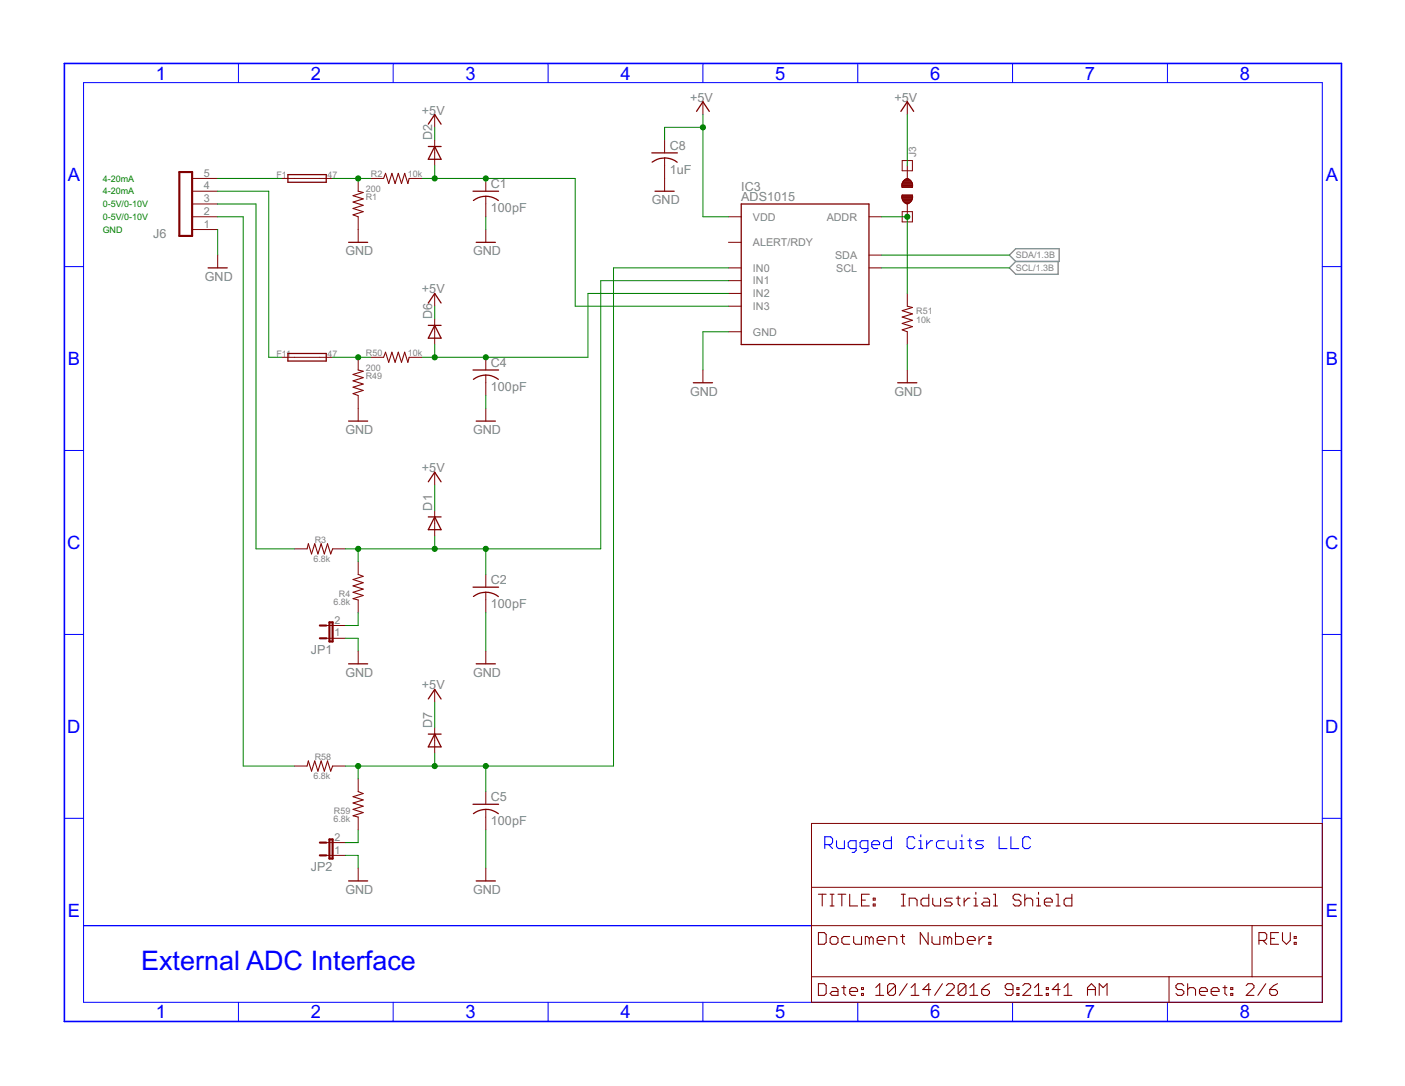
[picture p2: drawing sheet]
<svg xmlns="http://www.w3.org/2000/svg" width="279mm" height="216mm" viewBox="0 0 279 216" stroke-linecap="round" stroke-linejoin="round" font-family="sans-serif">
<path d="M12.8 12.6h254v190.5h-254z" fill="none" stroke="#00f" stroke-width=".32"/>
<g fill="none" stroke="#00f" stroke-width=".2">
<path d="M16.6 16.4h246.4v182.9h-246.4zM47.4 12.6v3.8M78.2 12.6v3.8M109 12.6v3.8M139.8 12.6v3.8M170.6 12.6v3.8M201.4 12.6v3.8M232.2 12.6v3.8M12.8 53h3.8M263 53h3.8M12.8 89.6h3.8M263 89.6h3.8"/>
<path d="M12.8 126.1h3.8M263 126.1h3.8M12.8 162.7h3.8M263 162.7h3.8M47.4 199.3v3.8M78.2 199.3v3.8M109 199.3v3.8M139.8 199.3v3.8M170.6 199.3v3.8M201.4 199.3v3.8M232.2 199.3v3.8"/>
</g>
<g fill="none" stroke="#00f" stroke-width=".21">
<path d="M164 167.9h1.2l.4-.4v-.7l-.4-.5h-1.2v2.4M164.8 167.9l.8 .8M166.3 167.1v1.2l.4 .4h1.2v-1.6M170.2 168.7h-1.1l-.4-.4v-.8l.4-.4h1.1v2l-.3 .4h-.4M172.6 168.7h-1.2l-.4-.4v-.8l.4-.4h1.2v2l-.4 .4h-.4M173.4 167.9h1.5v-.4l-.4-.4h-.7l-.4 .4v.8l.4 .4h.7M177.3 166.3v2.4h-1.2l-.4-.4v-.8l.4-.4h1.2M181.9 166.8l-.4-.5h-.7l-.4 .5v1.5l.4 .4h.7l.4-.4M182.7 168.7h.8M182.7 167.1h.4v1.6M183.1 166v.3M184.3 167.1v1.6"/>
<path d="M185.4 167.1h-.3l-.8 .8M187.8 167.1h-1.2l-.4 .4v.8l.4 .4h1.2M188.6 167.1v1.2l.4 .4h1.1v-1.6M190.9 168.7h.8M190.9 167.1h.4v1.6M191.3 166v.3M192.5 167.1h.7M192.8 166.8v1.5l.4 .4M195.6 167.1h-1.2l-.4 .4 .4 .4h.8l.4 .4-.4 .4h-1.2M198.7 166.3v2.4h1.6M201 166.3v2.4h1.6M204.9 166.8l-.4-.5h-.7l-.4 .5v1.5l.4 .4h.7l.4-.4"/>
</g>
<path d="M16.6 184h144.8" fill="none" stroke="#00f" stroke-width=".25"/>
<path d="M200.7 50.7l1.3-1.3h8.6v2.6h-8.6zM202 52l-1.3 1.3 1.3 1.2h8.4v-2.5" fill="none" stroke="#808080" stroke-width=".25"/>
<g fill="none" stroke="#800000" stroke-width=".2">
<path d="M38.2 35.5h5.1M38.2 38h5.1M56 35.5h10.1M71.2 35.5v2.5M73.7 35.5h2.6M81.4 35.5h2.5M86.4 22.8v2.5M86.4 27.9v5M96.6 35.5v2.5M96.6 39v4.1M132.2 27.9v2.5M132.2 31.4v6.6"/>
<path d="M139.8 20.2v2.6M179.3 37l.1 .3M179.3 36.7v.3M179.3 39v.3M179.3 37h2.2M179.3 36.9h2.2M179.3 36.7h2.2M179.3 39.3l.1 .2M179.3 39.3h2.2M179.3 39.2h2.2M179.3 39h2.2M179.4 37.1h2.1"/>
<path d="M179.4 36.6h2.1M179.4 39.4h2.1M179.4 38.9h2.1M179.4 36.5l-.1 .2M179.4 36.5h2M179.4 39.5l.1 .3M179.4 38.8h2l.1 .2M179.4 39.5h2M179.4 31.9h2v2.1h-2zM179.4 38.8l-.1 .2M179.4 36.4h2M179.4 39.6h2"/>
<path d="M179.5 36.3l-.1 .2M179.5 36.3h1.9M179.5 39.8l.5 .5 .4 .3M179.5 39.8h1.9M179.6 36.2h1.7M179.6 39.9h1.7M179.6 36l-.1 .3M179.6 36h1.6M179.7 35.9h1.4M179.9 35.8h1.1M180 35.7h.8M180.2 35.5h.4"/>
<path d="M180.4 20.2v2.6M180.4 32.9v2.6M180.4 35.5l.8 .5M180.4 35.5l-.8 .5M181.2 36l.2 .3M181.4 36.3v.2M181.4 39.8l-.5 .5-.5 .3M181.4 36.5l.1 .2M181.4 39.5v.3M181.5 36.7v.3M181.5 39v.3M181.5 37l-.1 .3-2-.1"/>
<path d="M181.5 39.3l-.1 .2M38.2 45.6h5.1M38.2 43.1h5.1M38.2 40.6h5.1M43.3 50.7v2.6M71.2 43.1v5.1M86.4 58.3v2.6M96.6 45.6v2.6M144.9 43.1h2.5M144.9 48.2h2.5M144.9 53.3h2.5M144.9 55.8h2.5"/>
<path d="M144.9 58.3h2.5M172.8 43.1h2.5M172.8 53.3h2.5M172.8 50.7h2.5M179.4 42.1h2v2h-2zM179.6 40h1.6M179.7 40.1h1.4M179.9 40.2h1.1M180 40.4h.8M180.2 40.5h.4M180.4 40.6v2.5M180.4 58.3v2.6"/>
<path d="M56 71h10.1M71.2 71v2.6M71.2 78.6v5.1M73.7 71h2.6M81.4 71h2.5M86.4 63.4v5.1M96.6 71v2.6M96.6 74.6v4M139.8 73.6v2.5M144.9 60.9h2.5M144.9 66h2.5M180.4 66v2.5"/>
<path d="M180.4 73.6v2.5M86.4 93.9v2.5M96.6 81.2v2.5M58.5 109.1h2.6M66.1 109.1h2.6M71.2 111.7v2.5M71.2 119.3v2.5M86.4 101.5v5.1M96.6 114.2v2.5M96.6 117.8v4M64.9 126.9h3.8M64.9 124.4h3.8"/>
<path d="M71.2 129.4v2.6M86.4 137.1v2.5M96.6 129.4v2.6M58.5 152.3h2.6M66.1 152.3h2.6M71.2 154.8v2.6M86.4 144.7v5.1M96.6 157.4v2.5M64.9 170.1h3.8M64.9 167.5h3.8M71.2 162.4v2.6M71.2 172.6v2.5"/>
<path d="M96.6 160.9v4.1M96.6 172.6v2.5M161.4 163.7h101.6v35.6h-101.6zM161.4 176.4h101.6M161.4 184h101.6M161.4 194.2h101.6M232.5 194.2v5.1M249 184v10.2"/>
</g>
<g fill="none" stroke="#800000" stroke-width=".21">
<path d="M71.2 38l1 .3-2 .6 2 .6-2 .7 2 .6-2 .6 2 .7-2 .6 1 .4M76.3 35.5l.4-1 .6 2 .6-2 .7 2 .6-2 .6 2 .7-2 .6 2 .3-1M71.2 73.6l1 .2-2 .6 2 .7-2 .6 2 .6-2 .7 2 .6-2 .7 1 .3M76.3 71l.4-1 .6 2 .6-2 .7 2 .6-2 .6 2 .7-2 .6 2 .3-1M180.4 60.9l1 .2-2 .7 2 .6-2 .6 2 .7-2 .6 2 .6-2 .7 1 .4M61.1 109.1l.2-1 .7 2 .6-2 .6 2 .7-2 .6 2 .6-2 .7 2 .3-1M71.2 114.2l1 .4-2 .6 2 .6-2 .7 2 .6-2 .7 2 .6-2 .6 1 .3M61.1 152.3l.2-1 .7 2 .6-2 .6 2 .7-2 .6 2 .6-2 .7 2 .3-1M71.2 157.4l1 .4-2 .6 2 .6-2 .6 2 .7-2 .6 2 .6-2 .7 1 .2M162.8 177.8h1.5M163.5 177.8v2.3M165.1 177.8h.8"/>
<path d="M165.5 177.8v2.3M166.6 177.8h1.6M167.4 177.8v2.3M169 177.8v2.3h1.5M171.3 178.9h.8M172.9 177.8h-1.6v2.3h1.6M173.7 179.7h.3v.4h-.3zM173.7 178.6h.3v.3h-.3zM179.2 177.8h.8M179.6 177.8v2.3M184.7 177.8v2.3h-1.2l-.3-.4v-.8l.3-.3h1.2M185.5 178.6v1.1l.4 .4h1.1v-1.5"/>
<path d="M189.4 178.6h-1.2l-.4 .3 .4 .4h.8l.4 .4-.4 .4h-1.2M190.2 178.6h.7M190.5 178.2v1.5l.4 .4M191.7 178.6v1.5M192.9 178.6h-.4l-.8 .7M193.7 178.6h.4v1.5M194.1 177.4v.4M195.6 178.6h.8l.4 .3v1.2h-1.2l-.4-.4 .4-.4h1.2M197.6 177.8h.4v2.3M203 178.2l-.4-.4h-.8l-.3 .4v.4l.3 .3h.8l.4 .4v.4l-.4 .4h-.8l-.3-.4M203.8 178.9l.4-.3h.8l.4 .3v1.2M203.8 177.8v2.3"/>
<path d="M206.1 178.6h.4v1.5M206.5 177.4v.4M207.7 179.3h1.6v-.4l-.4-.3h-.8l-.4 .3v.8l.4 .4h.8M210 177.8h.4v2.3M213.1 177.8v2.3h-1.1l-.4-.4v-.8l.4-.3h1.1M162.8 185.4h1.1l.4 .4v1.5l-.4 .4h-1.1zM162.8 195.6h1.1l.4 .3v1.6l-.4 .4h-1.1zM165.1 186.6l.4-.4h.7l.4 .4v.7l-.4 .4h-.7l-.4-.4zM165.1 180.1h.8M165.5 196.3h.7l.4 .4v1.2h-1.1l-.4-.4 .4-.4h1.1M167.4 196.3h.8M167.8 195.9v1.6l.4 .4"/>
<path d="M169 197.1h1.5v-.4l-.4-.4h-.7l-.4 .4v.8l.4 .4h.7M169 186.2h-1.2l-.4 .4v.7l.4 .4h1.2M169.8 186.2v1.1l.3 .4h1.2v-1.5M171.3 197.5h.4v.4h-.4zM171.3 196.3h.4v.4h-.4zM172.9 186.6l-.4-.4h-.4v1.5M172.9 186.6l.4-.4 .4 .4v1.1M172.9 186.6v1.1M174.2 197.9h1.5M174.2 196.3l.7-.7v2.3M174.4 187h1.6v-.4l-.4-.4h-.8l-.4 .4v.7l.4 .4h.8M176.8 187.7v-1.5h1.1l.4 .4v1.1"/>
<path d="M178.1 195.9v1.6l-.4 .4h-.8l-.4-.4M178.1 195.9l-.4-.3h-.8l-.4 .3v1.6M178.1 195.9l-1.6 1.6M179.1 186.2h.8M179.2 180.1h.8M179.5 185.8v1.5l.4 .4M180.4 195.6l-1.6 2.3M180.8 180.1v-1.5h1.2l.4 .3v1.2M181.2 197.9h1.5M181.2 196.3l.8-.7v2.3M184.6 185.4v2.3l-1.6-2.3v2.3M185.1 196.7h-1.6l1.2-1.1v2.3"/>
<path d="M185.3 186.2v1.1l.4 .4h1.2v-1.5M187.4 195.6l-1.5 2.3M188.2 195.9l.4-.3h.8l.4 .3v.4l-1.6 1.6h1.6M188.5 186.6l-.4-.4h-.4v1.5M188.5 186.6v1.1M188.5 186.6l.3-.4 .5 .4v1.1M190 185.4v2.3h1.2l.4-.4v-.7l-.4-.4h-1.2M192.1 195.9v1.6l-.4 .4h-.8l-.4-.4M192.1 195.9l-.4-.3h-.8l-.4 .3v1.6M192.1 195.9l-1.6 1.6M192.4 187h1.5v-.4l-.4-.4h-.8l-.3 .4v.7l.3 .4h.8M192.9 197.9h1.5"/>
<path d="M192.9 196.3l.8-.7v2.3M193.7 180.1h.7M194.7 186.2v1.5M195.2 196.7h1.2l.4 .4v.4l-.4 .4h-.8l-.4-.4zM195.9 186.2h-.4l-.8 .8M196.6 187.3h.4v.4h-.4zM196.6 186.2h.4v.4h-.4zM196.8 195.6l-.8 .3-.8 .8M197.6 180.1h.8M201.4 196.7h-1.1l-.4-.4v-.4l.4-.3h.8l.3 .3v1.6l-.3 .4h-.8l-.4-.4M202.2 197.5h.4v.4h-.4zM202.2 196.3h.4v.4h-.4z"/>
<path d="M203.4 195.9l.4-.3h.8l.4 .3v.4l-1.6 1.6h1.6M205.7 197.9h1.6M205.7 196.3l.8-.7v2.3M206.1 180.1h.8M208.1 197.5h.4v.4h-.4zM208.1 196.3h.4v.4h-.4zM210 180.1h.8M210.8 196.7h-1.5l1.1-1.1v2.3M211.6 197.9h1.5M211.6 196.3l.8-.7v2.3M216.3 196.7h1.5M216.3 197.9v-1.6l.7-.7 .8 .7v1.6"/>
<path d="M218.6 197.9v-2.3l.8 .7 .8-.7v2.3M235.4 195.9l-.4-.3h-.8l-.4 .3v.4l.4 .4h.8l.4 .4v.4l-.4 .4h-.8l-.4-.4M236.2 196.7l.4-.4h.8l.3 .4v1.2M236.2 195.6v2.3M238.5 197.1h1.6v-.4l-.4-.4h-.8l-.4 .4v.8l.4 .4h.8M240.9 197.1h1.5v-.4l-.4-.4h-.7l-.4 .4v.8l.4 .4h.7M243.2 196.3h.8M243.6 195.9v1.6l.4 .4M244.8 197.5h.4v.4h-.4zM244.8 196.3h.4v.4h-.4zM247.8 195.9l.4-.3h.8l.4 .3v.4l-1.6 1.6h1.6M250.4 187h1.1l.4-.4v-.8l-.4-.4h-1.1v2.3"/>
<path d="M251.1 187l.8 .7M251.7 195.6l-1.6 2.3M252.5 196.7h1.2l.3 .4v.4l-.3 .4h-.8l-.4-.4zM252.7 186.6h.8M254 195.6l-.7 .3-.8 .8M254.3 185.4h-1.6v2.3h1.6M255 185.4v1.6l.8 .7 .8-.7v-1.6M257.4 187.3h.4v.4h-.4zM257.4 186.2h.4v.4h-.4z"/>
</g>
<g fill="none" stroke="#800000" stroke-width=".25">
<path d="M57.3 34.7h7.6v1.5h-7.6zM85.2 29.1h2.5M85.2 24.7l1.2-1.9 1.3 1.9M86.4 29.1l1.3 2.6h-2.5zM94.1 38h5M94.1 39.9a4 4 0 0 1 5 0M129.6 30.4h5.1M130.3 38h3.8M132.2 31.4l1.5 .3 1 .6M132.2 31.4a3.9 3.9 0 0 0-2.5 .8M138.5 22.1l1.3-1.9 1.3 1.9M179.2 22.1l1.2-1.9 1.3 1.9"/>
<path d="M41.4 53.3h3.8M69.3 48.2h3.8M94.7 48.2h3.8M147.4 40.6h25.4v27.9h-25.4zM57.3 70.3h7.6v1.5h-7.6zM85.2 64.7h2.5M85.2 60.2l1.2-1.9 1.3 1.9M86.4 64.7l1.3 2.5h-2.5zM94.1 73.6h5M94.1 75.4a4 4 0 0 1 5 0M137.9 76.1h3.8M178.5 76.1h3.8"/>
<path d="M69.3 83.7h3.8M85.2 95.8l1.2-1.9 1.3 1.9M94.7 83.7h3.8M85.2 102.8h2.5M86.4 102.8l1.3 2.5h-2.5zM94.1 116.7h5M94.1 118.6a4 4 0 0 1 5 0M69.3 132h3.8M85.2 139l1.2-1.9 1.3 1.9M94.7 132h3.8M85.2 145.9h2.5M86.4 145.9l1.3 2.6h-2.5z"/>
<path d="M94.1 159.9h5M69.3 175.1h3.8M94.1 161.8a4 4 0 0 1 5 0M94.7 175.1h3.8"/>
</g>
<path d="M35.7 34.2h2.5v12.7h-2.5zM63.6 126.9h1.3M63.6 124.4h1.3M65.5 123.7h.6v3.8h-.6zM63.6 170.1h1.3M63.6 167.5h1.3M65.5 166.9h.6v3.8h-.6z" fill="none" stroke="#800000" stroke-width=".42"/>
<g fill="none" stroke="#008000" stroke-width=".2">
<path d="M43.3 35.5h12.7M43.3 38h10.1v33h2.6M66.1 35.5h7.6M83.9 35.5h30.5v25.4h30.5M86.4 25.3v2.6M86.4 32.9v2.6M139.8 22.8v20.3h5.1M139.8 25.3h-7.6v2.6M180.4 22.8v10.1M43.3 45.6v5.1M43.3 43.1h5.1v109.2h10.1M43.3 40.6h7.6v68.5h7.6"/>
<path d="M96.6 43.1v2.5M144.9 55.8h-25.4v53.3h-50.8M144.9 58.3h-28v12.7h-33M144.9 53.3h-22.9v99h-53.3M175.3 43.1h5.1v15.2M175.3 53.3h25.4M175.3 50.7h25.4M66.1 71h7.6M86.4 60.9v2.5M86.4 68.5v2.5M96.6 78.6v2.6M144.9 66h-5.1v7.6"/>
<path d="M180.4 68.5v5.1M86.4 96.4v5.1M71.2 109.1v2.6M86.4 106.6v2.5M96.6 109.1v5.1M68.7 126.9h2.5v2.5M71.2 121.8v2.6h-2.5M86.4 139.6v5.1M96.6 121.8v7.6M71.2 152.3v2.5M86.4 149.8v2.5M96.6 152.3v5.1"/>
<path d="M68.7 170.1h2.5v2.5M71.2 165v2.5h-2.5M96.6 165v7.6"/>
</g>
<g fill="#008000" stroke="#008000" stroke-width=".2">
<circle cx="71.2" cy="35.5" r=".51"/>
<circle cx="139.8" cy="25.3" r=".51"/>
<circle cx="86.4" cy="35.5" r=".51"/>
<circle cx="96.6" cy="35.5" r=".51"/>
<circle cx="86.4" cy="109.1" r=".51"/>
<circle cx="71.2" cy="109.1" r=".51"/>
<circle cx="96.6" cy="109.1" r=".51"/>
<circle cx="71.2" cy="71" r=".51"/>
<circle cx="86.4" cy="71" r=".51"/>
<circle cx="96.6" cy="71" r=".51"/>
<circle cx="86.4" cy="152.3" r=".51"/>
<circle cx="71.2" cy="152.3" r=".51"/>
<circle cx="96.6" cy="152.3" r=".51"/>
<circle cx="180.4" cy="43.1" r=".51"/>
</g>
<text font-size="6" fill="#00f" x="28" y="192.9">External ADC Interface</text>
<g font-size="4.1" fill="#00f">
<text x="31" y="15.8">1</text>
<text x="61.8" y="15.8">2</text>
<text x="92.6" y="15.8">3</text>
<text x="123.4" y="15.8">4</text>
<text x="154.2" y="15.8">5</text>
<text x="185" y="15.8">6</text>
<text x="215.7" y="15.8">7</text>
<text x="246.5" y="15.8">8</text>
<text x="13.5" y="36">A</text>
<text x="263.6" y="36">A</text>
<text x="13.5" y="72.6">B</text>
<text x="263.6" y="72.6">B</text>
<text x="13.4" y="109.1">C</text>
<text x="263.5" y="109.1">C</text>
<text x="13.4" y="145.7">D</text>
<text x="263.5" y="145.7">D</text>
<text x="13.5" y="182.3">E</text>
<text x="263.6" y="182.3">E</text>
<text x="31" y="202.5">1</text>
<text x="61.8" y="202.5">2</text>
<text x="92.6" y="202.5">3</text>
<text x="123.4" y="202.5">4</text>
<text x="154.2" y="202.5">5</text>
<text x="185" y="202.5">6</text>
<text x="215.7" y="202.5">7</text>
<text x="246.5" y="202.5">8</text>
</g>
<g font-size="2.8" fill="#808080">
<text x="83.9" y="22.8">+5</text>
<text x="86.8" y="22.8">V</text>
<text x="137.2" y="20.2">+5</text>
<text x="140.1" y="20.2">V</text>
<text x="177.9" y="20.2">+5</text>
<text x="180.7" y="20.2">V</text>
<text x="86" y="27.9" transform="rotate(-90 86 27.9)">D2</text>
<text x="133.2" y="29.8">C8</text>
<text x="133.2" y="34.6">1uF</text>
<text x="97.6" y="37.4">C1</text>
<text x="129.6" y="40.6">GND</text>
<text x="147.4" y="40">ADS1015</text>
<text x="147.4" y="38">IC3</text>
<text x="30.5" y="47.4">J6</text>
<text x="97.6" y="42.2">100pF</text>
<text x="68.7" y="50.7">GND</text>
<text x="94.1" y="50.7">GND</text>
<text x="40.7" y="55.8">GND</text>
<text x="83.9" y="58.3">+5V</text>
<text x="86" y="63.4" transform="rotate(-90 86 63.4)">D6</text>
<text x="97.6" y="77.8">100pF</text>
<text x="97.6" y="72.9">C4</text>
<text x="137.2" y="78.6">GND</text>
<text x="177.9" y="78.6">GND</text>
<text x="68.7" y="86.3">GND</text>
<text x="94.1" y="86.3">GND</text>
<text x="83.9" y="93.9">+5</text>
<text x="86.8" y="93.9">V</text>
<text x="86" y="101.5" transform="rotate(-90 86 101.5)">D1</text>
<text x="97.6" y="116.1">C2</text>
<text x="97.6" y="120.9">100pF</text>
<text x="61.8" y="129.9">JP1</text>
<text x="68.7" y="134.5">GND</text>
<text x="83.9" y="137">+5V</text>
<text x="94.1" y="134.5">GND</text>
<text x="86" y="144.7" transform="rotate(-90 86 144.7)">D7</text>
<text x="97.6" y="159.3">C5</text>
<text x="97.6" y="164.1">100pF</text>
<text x="61.8" y="173.1">JP2</text>
<text x="68.7" y="177.7">GND</text>
<text x="94.1" y="177.7">GND</text>
</g>
<g font-size="2.4" fill="#808080">
<text x="40.5" y="35.1">5</text>
<text x="40.5" y="40.2">3</text>
<text x="40.5" y="37.7">4</text>
<text x="40.5" y="45.3">1</text>
<text x="40.5" y="42.7">2</text>
<text x="149.7" y="43.9">VDD</text>
<text x="164.4" y="43.9">ADDR</text>
<text x="149.7" y="48.9">ALERT/RDY</text>
<text x="166.1" y="51.5">SDA</text>
<text x="149.7" y="54">IN0</text>
<text x="149.7" y="56.6">IN1</text>
<text x="149.7" y="59.1">IN2</text>
<text x="166.3" y="54">SCL</text>
<text x="149.7" y="61.6">IN3</text>
<text x="149.7" y="66.7">GND</text>
<text x="66.5" y="124">2</text>
<text x="66.5" y="126.5">1</text>
<text x="66.5" y="167.2">2</text>
<text x="66.5" y="169.7">1</text>
</g>
<text font-size="2.2" fill="#808080" x="182.2" y="31.3" transform="rotate(-90 182.2 31.3)">J3</text>
<g font-size="2" fill="#808080">
<text x="55" y="35.3">F1</text>
<text x="65.1" y="35.3">47</text>
<text x="73.8" y="35.2">R2</text>
<text x="81.1" y="35.2">10k</text>
<text x="72.7" y="38.3">200</text>
<text x="72.7" y="39.8">R1</text>
<text x="202" y="51.3">SDA/1.3B</text>
<text x="202" y="53.9">SCL/1.3B</text>
<text x="182.2" y="64.2">10k</text>
<text x="182.2" y="62.4">R51</text>
<text x="55" y="70.9">F11</text>
<text x="65.1" y="70.9">47</text>
<text x="72.8" y="70.7">R50</text>
<text x="81.1" y="70.8">10k</text>
<text x="72.7" y="73.8">200</text>
<text x="72.7" y="75.4">R49</text>
<text x="62.6" y="107.9">R3</text>
<text x="62.3" y="111.7">6.8k</text>
<text x="67.4" y="118.7">R4</text>
<text x="66.3" y="120.3">6.8k</text>
<text x="62.3" y="154.8">6.8k</text>
<text x="62.6" y="151">R58</text>
<text x="66.4" y="161.9">R59</text>
<text x="66.3" y="163.5">6.8k</text>
</g>
<g font-size="2" fill="#008000">
<text x="20.4" y="36.1">4-20mA</text>
<text x="20.4" y="41.2">0-5V/0-10V</text>
<text x="20.4" y="38.6">4-20mA</text>
<text x="20.4" y="46.3">GND</text>
<text x="20.4" y="43.7">0-5V/0-10V</text>
</g>
</svg>
